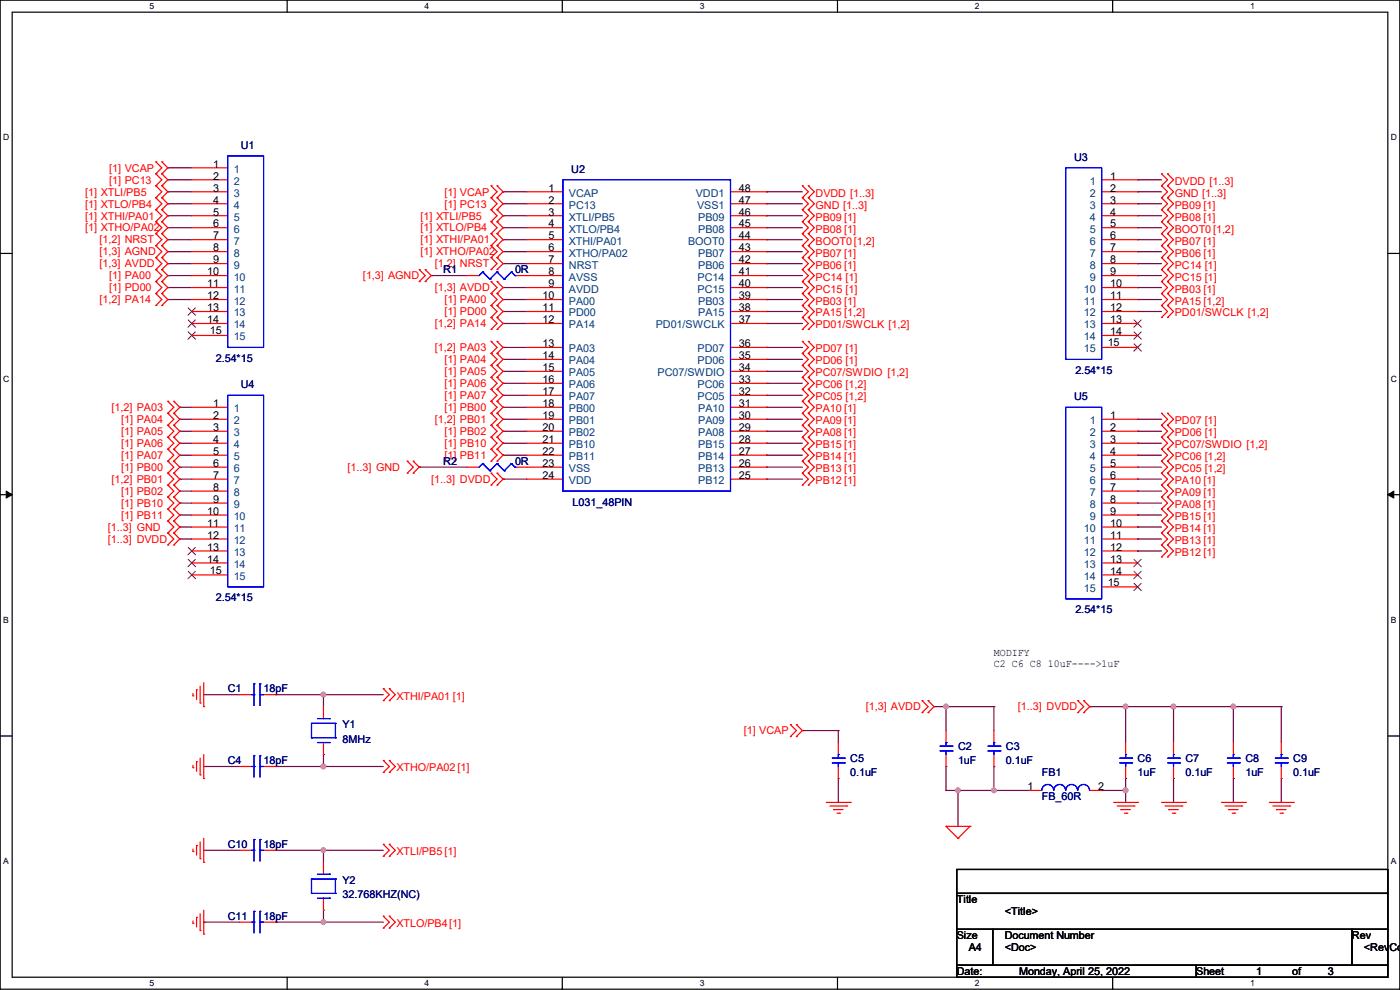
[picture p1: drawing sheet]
<svg xmlns="http://www.w3.org/2000/svg" width="297mm" height="210mm" viewBox="0 0 297 210" stroke-linecap="round" stroke-linejoin="round" font-family="sans-serif">
<path d="M0 0h297v209.8h-297zM2.6 2.6h291.8v204.7h-291.8z" fill="none" stroke="#000" stroke-width=".25"/>
<g fill="#fff">
<path d="M31.7 .3h1v2h-1z"/>
<path d="M31.7 207.6h1v1.9h-1z"/>
</g>
<path d="M60.9 0v2.6M60.9 207.3v2.5" fill="none" stroke="#000" stroke-width=".25"/>
<g fill="#fff">
<path d="M90.1 .3h1v2h-1z"/>
<path d="M90.1 207.6h1v1.9h-1z"/>
</g>
<path d="M119.3 0v2.6M119.3 207.3v2.5" fill="none" stroke="#000" stroke-width=".25"/>
<g fill="#fff">
<path d="M148.5 .3h.9v2h-.9z"/>
<path d="M148.5 207.6h.9v1.9h-.9z"/>
</g>
<path d="M177.7 0v2.6M177.7 207.3v2.5" fill="none" stroke="#000" stroke-width=".25"/>
<g fill="#fff">
<path d="M206.8 .3h1v2h-1z"/>
<path d="M206.8 207.6h1v1.9h-1z"/>
</g>
<path d="M236.1 0v2.6M236.1 207.3v2.5" fill="none" stroke="#000" stroke-width=".25"/>
<g fill="#fff">
<path d="M265.2 .3h1v2h-1z"/>
<path d="M265.2 207.6h1v1.9h-1z"/>
<path d="M.7 28.2h1.2v1.9h-1.2z"/>
<path d="M295.1 28.2h1.2v1.9h-1.2z"/>
<path d="M.7 79.3h1.2v2h-1.2z"/>
<path d="M295.1 79.3h1.2v2h-1.2z"/>
</g>
<path d="M0 53.8h2.6M294.4 53.8h2.6" fill="none" stroke="#000" stroke-width=".25"/>
<g fill="#fff">
<path d="M.7 130.5h1.2v2h-1.2z"/>
<path d="M295.1 130.5h1.1v2h-1.1z"/>
</g>
<path d="M0 104.9h2.6M294.4 104.9h2.6" fill="none" stroke="#000" stroke-width=".25"/>
<path d="M1.3 104.2l1.3 .7-1.3 .8zM294.4 104.9l1.3-.7v1.5z" fill="#000" stroke="#000" stroke-width=".21"/>
<g fill="#fff">
<path d="M.7 181.7h1.2v2h-1.2z"/>
<path d="M295.1 181.7h1.1v2h-1.1z"/>
</g>
<path d="M0 156.1h2.6M294.4 156.1h2.6M203 184.4h91.4v5.1h-91.4zM203 189.5h91.4v7.6h-91.4zM203 197.1h7.6v7.7h-7.6zM210.6 197.1h76.2v7.7h-76.2zM286.8 197.1h7.6v7.7h-7.6zM203 204.8h50.8v2.5h-50.8zM253.8 204.8h40.6v2.5h-40.6z" fill="none" stroke="#000" stroke-width=".25"/>
<g fill="none" stroke="#800040" stroke-width=".25">
<path d="M35.6 38.1h.1M35.6 35.6h.1M35.6 38.1h5.1M35.6 35.6h5.1M241.3 38.1h.1M241.3 38.1h5.1M35.6 40.7h.1M35.6 43.2h.1M35.6 45.8h.1M35.6 48.3h.1M35.6 50.8h.1M35.6 53.4h.1"/>
<path d="M35.6 55.9h.1M35.6 58.5h.1M35.6 40.7h5.1M35.6 43.2h5.1M35.6 45.8h5.1M35.6 48.3h5.1M35.6 50.8h5.1M35.6 53.4h5.1M35.6 55.9h5.1M35.6 58.5h5.1M91.5 58.5h.1M91.5 58.5h7.6"/>
<path d="M106.7 40.7h.1M106.7 43.2h.1M106.7 45.8h.1M106.7 48.3h.1M106.7 50.8h.1M106.7 53.4h.1M106.7 55.9h.1M106.7 40.7h5.1M106.7 43.2h5.1M106.7 45.8h5.1M106.7 48.3h5.1M106.7 50.8h5.1"/>
<path d="M106.7 53.4h5.1M106.7 55.9h5.1M162.6 40.7h.1M162.6 43.2h.1M162.6 45.8h.1M162.6 48.3h.1M162.6 50.8h.1M162.6 53.4h.1M162.6 55.9h.1M162.6 58.5h.1M162.6 40.7h7.6M162.6 43.2h7.6"/>
<path d="M162.6 45.8h7.6M162.6 48.3h7.6M162.6 50.8h7.6M162.6 53.4h7.6M162.6 55.9h7.6M162.6 58.5h7.6M241.3 40.7h.1M241.3 43.2h.1M241.3 45.8h.1M241.3 48.3h.1M241.3 50.8h.1M241.3 53.4h.1"/>
<path d="M241.3 55.9h.1M241.3 58.5h.1M241.3 40.7h5.1M241.3 43.2h5.1M241.3 45.8h5.1M241.3 48.3h5.1M241.3 50.8h5.1M241.3 53.4h5.1M241.3 55.9h5.1M241.3 58.5h5.1M35.6 61h.1M35.6 63.5h.1"/>
<path d="M35.6 61h5.1M35.6 63.5h5.1M106.7 61h.1M106.7 63.5h.1M106.7 66.1h.1M106.7 68.6h.1M106.7 73.7h.1M106.7 76.2h.1M106.7 78.8h.1M106.7 61h5.1M106.7 63.5h5.1M106.7 66.1h5.1"/>
<path d="M106.7 68.6h5.1M106.7 73.7h5.1M106.7 76.2h5.1M106.7 78.8h5.1M162.6 61h.1M162.6 63.5h.1M162.6 66.1h.1M162.6 68.6h.1M162.6 73.7h.1M162.6 76.2h.1M162.6 78.8h.1M162.6 61h7.6"/>
<path d="M162.6 63.5h7.6M162.6 66.1h7.6M162.6 68.6h7.6M162.6 73.7h7.6M162.6 76.2h7.6M162.6 78.8h7.6M241.3 61h.1M241.3 63.5h.1M241.3 66.1h.1M241.3 61h5.1M241.3 63.5h5.1M241.3 66.1h5.1"/>
<path d="M38.1 86.4h.1M38.1 88.9h.1M38.1 91.5h.1M38.1 94h.1M38.1 96.6h.1M38.1 99.1h.1M38.1 88.9h2.6M38.1 91.5h2.6M38.1 94h2.6M38.1 96.6h2.6M38.1 99.1h2.6M38.1 86.4h2.6"/>
<path d="M88.9 99.1h.1M88.9 99.1h10.2M106.7 81.3h.1M106.7 83.9h.1M106.7 86.4h.1M106.7 88.9h.1M106.7 91.5h.1M106.7 94h.1M106.7 96.6h.1M106.7 88.9h5.1M106.7 91.5h5.1M106.7 94h5.1"/>
<path d="M106.7 96.6h5.1M106.7 81.3h5.1M106.7 83.9h5.1M106.7 86.4h5.1M162.6 88.9h.1M162.6 91.5h.1M162.6 94h.1M162.6 96.6h.1M162.6 99.1h.1M162.6 81.3h.1M162.6 83.9h.1M162.6 86.4h.1"/>
<path d="M162.6 88.9h7.6M162.6 91.5h7.6M162.6 94h7.6M162.6 96.6h7.6M162.6 99.1h7.6M162.6 81.3h7.6M162.6 83.9h7.6M162.6 86.4h7.6M241.3 88.9h.1M241.3 91.5h.1M241.3 94h.1M241.3 96.6h.1"/>
<path d="M241.3 99.1h.1M241.3 88.9h5.1M241.3 91.5h5.1M241.3 94h5.1M241.3 96.6h5.1M241.3 99.1h5.1M38.1 101.6h.1M38.1 104.2h.1M38.1 106.7h.1M38.1 109.3h.1M38.1 111.8h.1M38.1 114.3h.1"/>
<path d="M38.1 101.6h2.6M38.1 104.2h2.6M38.1 106.7h2.6M38.1 109.3h2.6M38.1 111.8h2.6M38.1 114.3h2.6M106.7 101.6h.1M106.7 101.6h5.1M162.6 101.6h.1M162.6 101.6h7.6M241.3 101.6h.1M241.3 104.2h.1"/>
<path d="M241.3 106.7h.1M241.3 109.3h.1M241.3 111.8h.1M241.3 114.3h.1M241.3 116.9h.1M241.3 101.6h5.1M241.3 104.2h5.1M241.3 106.7h5.1M241.3 109.3h5.1M241.3 111.8h5.1M241.3 114.3h5.1M241.3 116.9h5.1"/>
<path d="M43.2 147.4h.1M43.2 147.4h7.6M58.5 147.4h.1M58.5 147.4h22.8M68.6 147.4h.1M68.6 147.4v2.5M170.2 155h.1M170.2 155h7.6M177.8 155h.1M177.8 155v2.5M198.2 149.9h.1M198.2 149.9h12.7"/>
<path d="M200.7 149.9h.1M200.7 149.9v5.1M210.9 149.9h.1M210.9 149.9v5.1M231.2 149.9h.1M231.2 149.9h40.6M238.8 149.9h.1M238.8 149.9v7.6M249 149.9h.1M249 149.9v7.6M261.7 149.9h.1M261.7 149.9v7.6"/>
<path d="M271.8 149.9h.1M271.8 149.9v7.6M43.2 162.6h.1M43.2 162.6h7.6M58.5 162.6h.1M58.5 162.6h22.8M68.6 160.1h.1M68.6 162.6h.1M68.6 160.1v2.5M177.8 165.1h.1M177.8 165.1v5.1M200.7 162.6h.1"/>
<path d="M200.7 167.7h.1M200.7 162.6v5.1M200.7 167.7h17.8M203.2 167.7h.1M203.2 167.7v7.6M210.9 162.6h.1M210.9 167.7h.1M210.9 162.6v5.1M233.7 167.7h.1M233.7 167.7h5.1M238.8 165.1h.1M238.8 167.7h.1"/>
<path d="M238.8 165.1v5.1M249 165.1h.1M249 165.1v5.1M261.7 165.1h.1M261.7 165.1v5.1M271.8 165.1h.1M271.8 165.1v5.1M43.2 180.4h.1M43.2 195.6h.1M43.2 180.4h7.6M43.2 195.6h7.6M58.5 180.4h.1"/>
<path d="M58.5 195.6h.1M58.5 180.4h22.8M58.5 195.6h22.8M68.6 180.4h.1M68.6 193.1h.1M68.6 195.6h.1M68.6 180.4v2.5M68.6 193.1v2.5"/>
</g>
<g fill="#f0f" stroke="#f0f" stroke-width=".25">
<circle cx="238.8" cy="149.9" r=".49"/>
<circle cx="261.6" cy="149.9" r=".49"/>
<circle cx="248.9" cy="149.9" r=".49"/>
<circle cx="200.7" cy="149.9" r=".49"/>
<circle cx="238.8" cy="167.7" r=".49"/>
<circle cx="203.2" cy="167.7" r=".49"/>
<circle cx="210.8" cy="167.7" r=".49"/>
<circle cx="68.6" cy="147.3" r=".49"/>
<circle cx="68.6" cy="162.6" r=".49"/>
<circle cx="68.6" cy="180.4" r=".49"/>
<circle cx="68.6" cy="195.6" r=".49"/>
</g>
<g fill="none" stroke="#f00" stroke-width=".25">
<path d="M33.1 36.9h.1M33.1 34.3h.1M33.1 39.4h.1M33.1 34.3l1.2 1.3-1.2 1.3M33.1 36.9l1.2 1.2-1.2 1.3M33.1 39.4l1.2 1.3-1.2 1.3M34.3 34.3h.1M34.3 36.9h.1M34.3 39.4h.1M34.3 34.3l1.3 1.3-1.3 1.3M34.3 36.9l1.3 1.2-1.3 1.3M34.3 39.4l1.3 1.3-1.3 1.3"/>
<path d="M40.7 35.6h7.6M40.7 38.1h7.6M104.2 39.4h.1M104.2 39.4l1.3 1.3-1.3 1.3M105.5 39.4h.1M105.5 39.4l1.2 1.3-1.2 1.3M170.2 39.4h.1M170.2 39.4l1.3 1.3-1.3 1.3M171.5 39.4h.1M171.5 39.4l1.3 1.3-1.3 1.3M233.7 38.1h7.6M246.4 36.9h.1"/>
<path d="M246.4 39.4h.1M246.4 36.9l1.3 1.2-1.3 1.3M246.4 39.4l1.3 1.3-1.3 1.3M247.7 36.9h.1M247.7 39.4h.1M247.7 36.9l1.3 1.2-1.3 1.3M247.7 39.4l1.3 1.3-1.3 1.3M33.1 42h.1M33.1 44.5h.1M33.1 47h.1M33.1 49.6h.1M33.1 52.1h.1"/>
<path d="M33.1 54.7h.1M33.1 57.2h.1M33.1 59.7h.1M33.1 42l1.2 1.2-1.2 1.3M33.1 44.5l1.2 1.3-1.2 1.2M33.1 47l1.2 1.3-1.2 1.3M33.1 49.6l1.2 1.2-1.2 1.3M33.1 52.1l1.2 1.3-1.2 1.3M33.1 54.7l1.2 1.2-1.2 1.3M33.1 57.2l1.2 1.3-1.2 1.2M33.1 59.7l1.2 1.3-1.2 1.3M34.3 42h.1"/>
<path d="M34.3 44.5h.1M34.3 47h.1M34.3 49.6h.1M34.3 52.1h.1M34.3 54.7h.1M34.3 57.2h.1M34.3 59.7h.1M34.3 42l1.3 1.2-1.3 1.3M34.3 44.5l1.3 1.3-1.3 1.2M34.3 47l1.3 1.3-1.3 1.3M34.3 49.6l1.3 1.2-1.3 1.3M34.3 52.1l1.3 1.3-1.3 1.3"/>
<path d="M34.3 54.7l1.3 1.2-1.3 1.3M34.3 57.2l1.3 1.3-1.3 1.2M34.3 59.7l1.3 1.3-1.3 1.3M40.7 40.7h7.6M40.7 43.2h7.6M40.7 45.8h7.6M40.7 48.3h7.6M40.7 50.8h7.6M40.7 53.4h7.6M40.7 55.9h7.6M40.7 58.5h7.6M88.9 59.7h.1"/>
<path d="M88.9 57.2h.1M88.9 57.2l1.3 1.3-1.3 1.2M90.2 57.2h.1M90.2 59.7h.1M90.2 57.2l1.3 1.3-1.3 1.2M99.1 58.5h2.5M104.2 42h.1M104.2 44.5h.1M104.2 47h.1M104.2 49.6h.1M104.2 52.1h.1M104.2 54.7h.1"/>
<path d="M104.2 57.2h.1M104.2 59.7h.1M104.2 42l1.3 1.2-1.3 1.3M104.2 44.5l1.3 1.3-1.3 1.2M104.2 47l1.3 1.3-1.3 1.3M104.2 49.6l1.3 1.2-1.3 1.3M104.2 52.1l1.3 1.3-1.3 1.3M104.2 54.7l1.3 1.2-1.3 1.3M104.2 59.7l1.3 1.3-1.3 1.3M105.5 42h.1M105.5 44.5h.1M105.5 47h.1"/>
<path d="M105.5 49.6h.1M105.5 52.1h.1M105.5 54.7h.1M105.5 57.2h.1M105.5 59.7h.1M105.5 42l1.2 1.2-1.2 1.3M105.5 44.5l1.2 1.3-1.2 1.2M105.5 47l1.2 1.3-1.2 1.3M105.5 49.6l1.2 1.2-1.2 1.3M105.5 52.1l1.2 1.3-1.2 1.3M105.5 54.7l1.2 1.2-1.2 1.3M105.5 59.7l1.2 1.3-1.2 1.3"/>
<path d="M109.3 58.5h10.1M111.8 40.7h7.6M111.8 43.2h7.6M111.8 45.8h7.6M111.8 48.3h7.6M111.8 50.8h7.6M111.8 53.4h7.6M111.8 55.9h7.6M155 40.7h7.6M155 43.2h7.6M155 45.8h7.6M155 48.3h7.6"/>
<path d="M155 50.8h7.6M155 53.4h7.6M155 55.9h7.6M155 58.5h7.6M170.2 42h.1M170.2 44.5h.1M170.2 47h.1M170.2 49.6h.1M170.2 52.1h.1M170.2 54.7h.1M170.2 57.2h.1M170.2 59.7h.1"/>
<path d="M170.2 42l1.3 1.2-1.3 1.3M170.2 44.5l1.3 1.3-1.3 1.2M170.2 47l1.3 1.3-1.3 1.3M170.2 49.6l1.3 1.2-1.3 1.3M170.2 52.1l1.3 1.3-1.3 1.3M170.2 54.7l1.3 1.2-1.3 1.3M170.2 57.2l1.3 1.3-1.3 1.2M170.2 59.7l1.3 1.3-1.3 1.3M171.5 42h.1M171.5 44.5h.1M171.5 47h.1M171.5 49.6h.1"/>
<path d="M171.5 52.1h.1M171.5 54.7h.1M171.5 57.2h.1M171.5 59.7h.1M171.5 42l1.3 1.2-1.3 1.3M171.5 44.5l1.3 1.3-1.3 1.2M171.5 47l1.3 1.3-1.3 1.3M171.5 49.6l1.3 1.2-1.3 1.3M171.5 52.1l1.3 1.3-1.3 1.3M171.5 54.7l1.3 1.2-1.3 1.3M171.5 57.2l1.3 1.3-1.3 1.2M171.5 59.7l1.3 1.3-1.3 1.3"/>
<path d="M233.7 40.7h7.6M233.7 43.2h7.6M233.7 45.8h7.6M233.7 48.3h7.6M233.7 50.8h7.6M233.7 53.4h7.6M233.7 55.9h7.6M233.7 58.5h7.6M246.4 42h.1M246.4 44.5h.1M246.4 47h.1M246.4 49.6h.1"/>
<path d="M246.4 52.1h.1M246.4 54.7h.1M246.4 57.2h.1M246.4 59.7h.1M246.4 42l1.3 1.2-1.3 1.3M246.4 44.5l1.3 1.3-1.3 1.2M246.4 47l1.3 1.3-1.3 1.3M246.4 49.6l1.3 1.2-1.3 1.3M246.4 52.1l1.3 1.3-1.3 1.3M246.4 54.7l1.3 1.2-1.3 1.3M246.4 57.2l1.3 1.3-1.3 1.2M246.4 59.7l1.3 1.3-1.3 1.3"/>
<path d="M247.7 42h.1M247.7 44.5h.1M247.7 47h.1M247.7 49.6h.1M247.7 52.1h.1M247.7 54.7h.1M247.7 57.2h.1M247.7 59.7h.1M247.7 42l1.3 1.2-1.3 1.3M247.7 44.5l1.3 1.3-1.3 1.2M247.7 47l1.3 1.3-1.3 1.3M247.7 49.6l1.3 1.2-1.3 1.3"/>
<path d="M247.7 52.1l1.3 1.3-1.3 1.3M247.7 54.7l1.3 1.2-1.3 1.3M247.7 57.2l1.3 1.3-1.3 1.2M247.7 59.7l1.3 1.3-1.3 1.3M33.1 62.3h.1M33.1 64.8h.1M33.1 62.3l1.2 1.2-1.2 1.3M34.3 62.3h.1M34.3 64.8h.1M34.3 62.3l1.3 1.2-1.3 1.3M40.7 61h7.6M40.7 63.5h7.6"/>
<path d="M40.7 66.1h7.6M40.7 68.6h7.6M40.7 71.2h7.6M104.2 62.3h.1M104.2 64.8h.1M104.2 67.4h.1M104.2 69.9h.1M104.2 75h.1M104.2 72.4h.1M104.2 77.5h.1M104.2 62.3l1.3 1.2-1.3 1.3M104.2 64.8l1.3 1.3-1.3 1.3"/>
<path d="M104.2 67.4l1.3 1.2-1.3 1.3M104.2 72.4l1.3 1.3-1.3 1.3M104.2 75l1.3 1.2-1.3 1.3M104.2 77.5l1.3 1.3-1.3 1.3M105.5 62.3h.1M105.5 64.8h.1M105.5 67.4h.1M105.5 69.9h.1M105.5 72.4h.1M105.5 75h.1M105.5 77.5h.1M105.5 72.4l1.2 1.3-1.2 1.3"/>
<path d="M105.5 62.3l1.2 1.2-1.2 1.3M105.5 64.8l1.2 1.3-1.2 1.3M105.5 67.4l1.2 1.2-1.2 1.3M105.5 75l1.2 1.2-1.2 1.3M105.5 77.5l1.2 1.3-1.2 1.3M111.8 61h7.6M111.8 63.5h7.6M111.8 66.1h7.6M111.8 68.6h7.6M111.8 73.7h7.6M111.8 76.2h7.6M111.8 78.8h7.6"/>
<path d="M155 61h7.6M155 63.5h7.6M155 66.1h7.6M155 68.6h7.6M155 73.7h7.6M155 76.2h7.6M155 78.8h7.6M170.2 62.3h.1M170.2 64.8h.1M170.2 67.4h.1M170.2 69.9h.1M170.2 72.4h.1"/>
<path d="M170.2 75h.1M170.2 77.5h.1M170.2 62.3l1.3 1.2-1.3 1.3M170.2 64.8l1.3 1.3-1.3 1.3M170.2 67.4l1.3 1.2-1.3 1.3M170.2 72.4l1.3 1.3-1.3 1.3M170.2 75l1.3 1.2-1.3 1.3M170.2 77.5l1.3 1.3-1.3 1.3M171.5 62.3h.1M171.5 64.8h.1M171.5 67.4h.1M171.5 69.9h.1"/>
<path d="M171.5 72.4h.1M171.5 75h.1M171.5 77.5h.1M171.5 62.3l1.3 1.2-1.3 1.3M171.5 64.8l1.3 1.3-1.3 1.3M171.5 67.4l1.3 1.2-1.3 1.3M171.5 72.4l1.3 1.3-1.3 1.3M171.5 75l1.3 1.2-1.3 1.3M171.5 77.5l1.3 1.3-1.3 1.3M233.7 61h7.6M233.7 63.5h7.6M233.7 66.1h7.6"/>
<path d="M233.7 68.6h7.6M233.7 73.7h7.6M233.7 71.2h7.6M246.4 62.3h.1M246.4 64.8h.1M246.4 67.4h.1M246.4 62.3l1.3 1.2-1.3 1.3M246.4 64.8l1.3 1.3-1.3 1.3M247.7 62.3h.1M247.7 64.8h.1M247.7 67.4h.1M247.7 62.3l1.3 1.2-1.3 1.3"/>
<path d="M247.7 64.8l1.3 1.3-1.3 1.3M35.6 87.7h.1M35.6 85.1h.1M35.6 90.2h.1M35.6 92.8h.1M35.6 95.3h.1M35.6 97.8h.1M35.6 85.1l1.3 1.3-1.3 1.3M35.6 87.7l1.3 1.2-1.3 1.3M35.6 90.2l1.3 1.3-1.3 1.3M35.6 92.8l1.3 1.2-1.3 1.3M35.6 95.3l1.3 1.3-1.3 1.2"/>
<path d="M35.6 97.8l1.3 1.3-1.3 1.3M36.9 85.1h.1M36.9 87.7h.1M36.9 90.2h.1M36.9 92.8h.1M36.9 95.3h.1M36.9 97.8h.1M36.9 85.1l1.2 1.3-1.2 1.3M36.9 87.7l1.2 1.2-1.2 1.3M36.9 90.2l1.2 1.3-1.2 1.3M36.9 92.8l1.2 1.2-1.2 1.3M36.9 95.3l1.2 1.3-1.2 1.2"/>
<path d="M36.9 97.8l1.2 1.3-1.2 1.3M40.7 88.9h7.6M40.7 91.5h7.6M40.7 94h7.6M40.7 96.6h7.6M40.7 99.1h7.6M40.7 86.4h7.6M86.4 97.8h.1M86.4 97.8l1.3 1.3-1.3 1.3M87.7 97.8h.1M87.7 97.8l1.2 1.3-1.2 1.3M99.1 99.1h2.5"/>
<path d="M104.2 80.1h.1M104.2 82.6h.1M104.2 85.1h.1M104.2 87.7h.1M104.2 90.2h.1M104.2 92.8h.1M104.2 95.3h.1M104.2 97.8h.1M104.2 80.1l1.3 1.2-1.3 1.3M104.2 82.6l1.3 1.3-1.3 1.2M104.2 85.1l1.3 1.3-1.3 1.3M104.2 87.7l1.3 1.2-1.3 1.3"/>
<path d="M104.2 90.2l1.3 1.3-1.3 1.3M104.2 92.8l1.3 1.2-1.3 1.3M104.2 95.3l1.3 1.3-1.3 1.2M105.5 80.1h.1M105.5 82.6h.1M105.5 85.1h.1M105.5 87.7h.1M105.5 90.2h.1M105.5 92.8h.1M105.5 95.3h.1M105.5 97.8h.1M105.5 80.1l1.2 1.2-1.2 1.3"/>
<path d="M105.5 82.6l1.2 1.3-1.2 1.2M105.5 85.1l1.2 1.3-1.2 1.3M105.5 87.7l1.2 1.2-1.2 1.3M105.5 90.2l1.2 1.3-1.2 1.3M105.5 92.8l1.2 1.2-1.2 1.3M105.5 95.3l1.2 1.3-1.2 1.2M109.3 99.1h10.1M111.8 88.9h7.6M111.8 91.5h7.6M111.8 94h7.6M111.8 96.6h7.6M111.8 81.3h7.6"/>
<path d="M111.8 83.9h7.6M111.8 86.4h7.6M155 88.9h7.6M155 91.5h7.6M155 94h7.6M155 96.6h7.6M155 99.1h7.6M155 81.3h7.6M155 83.9h7.6M155 86.4h7.6M170.2 87.7h.1M170.2 90.2h.1"/>
<path d="M170.2 92.8h.1M170.2 95.3h.1M170.2 97.8h.1M170.2 80.1h.1M170.2 82.6h.1M170.2 85.1h.1M170.2 87.7l1.3 1.2-1.3 1.3M170.2 90.2l1.3 1.3-1.3 1.3M170.2 92.8l1.3 1.2-1.3 1.3M170.2 97.8l1.3 1.3-1.3 1.3M170.2 80.1l1.3 1.2-1.3 1.3M170.2 82.6l1.3 1.3-1.3 1.2"/>
<path d="M170.2 85.1l1.3 1.3-1.3 1.3M170.2 95.3l1.3 1.3-1.3 1.2M171.5 87.7h.1M171.5 90.2h.1M171.5 92.8h.1M171.5 95.3h.1M171.5 97.8h.1M171.5 80.1h.1M171.5 82.6h.1M171.5 85.1h.1M171.5 87.7l1.3 1.2-1.3 1.3M171.5 90.2l1.3 1.3-1.3 1.3"/>
<path d="M171.5 92.8l1.3 1.2-1.3 1.3M171.5 97.8l1.3 1.3-1.3 1.3M171.5 80.1l1.3 1.2-1.3 1.3M171.5 82.6l1.3 1.3-1.3 1.2M171.5 85.1l1.3 1.3-1.3 1.3M171.5 95.3l1.3 1.3-1.3 1.2M233.7 88.9h7.6M233.7 91.5h7.6M233.7 94h7.6M233.7 96.6h7.6M233.7 99.1h7.6M246.4 87.7h.1"/>
<path d="M246.4 90.2h.1M246.4 92.8h.1M246.4 95.3h.1M246.4 97.8h.1M246.4 87.7l1.3 1.2-1.3 1.3M246.4 90.2l1.3 1.3-1.3 1.3M246.4 92.8l1.3 1.2-1.3 1.3M246.4 95.3l1.3 1.3-1.3 1.2M246.4 97.8l1.3 1.3-1.3 1.3M247.7 87.7h.1M247.7 90.2h.1M247.7 92.8h.1"/>
<path d="M247.7 95.3h.1M247.7 97.8h.1M247.7 87.7l1.3 1.2-1.3 1.3M247.7 90.2l1.3 1.3-1.3 1.3M247.7 92.8l1.3 1.2-1.3 1.3M247.7 95.3l1.3 1.3-1.3 1.2M247.7 97.8l1.3 1.3-1.3 1.3M35.6 100.4h.1M35.6 102.9h.1M35.6 105.5h.1M35.6 108h.1M35.6 110.5h.1"/>
<path d="M35.6 115.6h.1M35.6 113.1h.1M35.6 108l1.3 1.3-1.3 1.2M35.6 110.5l1.3 1.3-1.3 1.3M35.6 113.1l1.3 1.2-1.3 1.3M35.6 100.4l1.3 1.2-1.3 1.3M35.6 102.9l1.3 1.3-1.3 1.3M35.6 105.5l1.3 1.2-1.3 1.3M36.9 100.4h.1M36.9 102.9h.1M36.9 105.5h.1M36.9 108h.1"/>
<path d="M36.9 110.5h.1M36.9 113.1h.1M36.9 115.6h.1M36.9 108l1.2 1.3-1.2 1.2M36.9 110.5l1.2 1.3-1.2 1.3M36.9 113.1l1.2 1.2-1.2 1.3M36.9 100.4l1.2 1.2-1.2 1.3M36.9 102.9l1.2 1.3-1.2 1.3M36.9 105.5l1.2 1.2-1.2 1.3M40.7 101.6h7.6M40.7 104.2h7.6M40.7 106.7h7.6"/>
<path d="M40.7 109.3h7.6M40.7 111.8h7.6M40.7 114.3h7.6M40.7 116.9h7.6M40.7 119.4h7.6M86.4 100.4h.1M87.7 100.4h.1M104.2 102.9h.1M104.2 100.4h.1M104.2 100.4l1.3 1.2-1.3 1.3M105.5 100.4h.1M105.5 102.9h.1"/>
<path d="M105.5 100.4l1.2 1.2-1.2 1.3M111.8 101.6h7.6M155 101.6h7.6M170.2 100.4h.1M170.2 102.9h.1M170.2 100.4l1.3 1.2-1.3 1.3M171.5 100.4h.1M171.5 102.9h.1M171.5 100.4l1.3 1.2-1.3 1.3M233.7 101.6h7.6M233.7 104.2h7.6M233.7 106.7h7.6"/>
<path d="M233.7 109.3h7.6M233.7 111.8h7.6M233.7 114.3h7.6M233.7 116.9h7.6M233.7 119.4h7.6M246.4 100.4h.1M246.4 102.9h.1M246.4 105.5h.1M246.4 108h.1M246.4 110.5h.1M246.4 113.1h.1M246.4 115.6h.1"/>
<path d="M246.4 118.2h.1M246.4 100.4l1.3 1.2-1.3 1.3M246.4 102.9l1.3 1.3-1.3 1.3M246.4 105.5l1.3 1.2-1.3 1.3M246.4 108l1.3 1.3-1.3 1.2M246.4 110.5l1.3 1.3-1.3 1.3M246.4 113.1l1.3 1.2-1.3 1.3M246.4 115.6l1.3 1.3-1.3 1.3M247.7 100.4h.1M247.7 102.9h.1M247.7 105.5h.1M247.7 108h.1"/>
<path d="M247.7 110.5h.1M247.7 113.1h.1M247.7 115.6h.1M247.7 118.2h.1M247.7 100.4l1.3 1.2-1.3 1.3M247.7 102.9l1.3 1.3-1.3 1.3M247.7 105.5l1.3 1.2-1.3 1.3M247.7 108l1.3 1.3-1.3 1.2M247.7 110.5l1.3 1.3-1.3 1.3M247.7 113.1l1.3 1.2-1.3 1.3M247.7 115.6l1.3 1.3-1.3 1.3M40.7 122h7.6"/>
<path d="M233.7 122h7.6M233.7 124.5h7.6M40.9 147.6h.1M40.9 147.1v.5M41.7 146.3h.1M41.7 146.3v2.1M42.5 149.1h.1M42.5 145.6v3.5M43.2 149.9h.1M43.2 144.8v5.1M50.8 147.4h2.6M55.9 147.4h2.6"/>
<path d="M68.6 149.9v2.5M68.6 157.5v2.6M81.3 146.1h.1M81.3 148.6h.1M81.3 146.1l1.3 1.3-1.3 1.2M82.6 146.1h.1M82.6 148.6h.1M82.6 146.1l1.3 1.3-1.3 1.2M167.7 156.3h.1M167.7 153.7h.1M167.7 153.7l1.3 1.3-1.3 1.3M169 153.7h.1"/>
<path d="M169 156.3h.1M169 153.7l1.2 1.3-1.2 1.3M177.8 157.5v2.6M195.6 151.2h.1M195.6 148.6h.1M195.6 148.6l1.3 1.3-1.3 1.3M196.9 148.6h.1M196.9 151.2h.1M196.9 148.6l1.3 1.3-1.3 1.3M200.7 155v2.5M210.9 155v2.5M228.6 151.2h.1"/>
<path d="M228.6 148.6h.1M228.6 148.6l1.3 1.3-1.3 1.3M229.9 148.6h.1M229.9 151.2h.1M229.9 148.6l1.3 1.3-1.3 1.3M238.8 157.5v2.6M249 157.5v2.6M261.7 157.5v2.6M271.8 157.5v2.6M40.9 162.9h.1M40.9 162.3v.6M41.7 161.6h.1"/>
<path d="M41.7 179.4h.1M41.7 161.6v2M41.7 179.4v2M42.5 164.4h.1M42.5 160.8v3.6M42.5 178.6v3.6M43.2 165.1h.1M43.2 160.1v5M43.2 177.8v5.1M50.8 162.6h2.6M55.9 162.6h2.6M81.3 161.3h.1"/>
<path d="M81.3 163.9h.1M81.3 179.1h.1M81.3 161.3l1.3 1.3-1.3 1.3M81.3 179.1l1.3 1.3-1.3 1.3M82.6 161.3h.1M82.6 163.9h.1M82.6 179.1h.1M82.6 161.3l1.3 1.3-1.3 1.3M82.6 179.1l1.3 1.3-1.3 1.3M175.3 170.2h5.1M176.1 171h3.5M176.8 171.7h.1"/>
<path d="M176.8 171.7h2.1M177.6 172.5h.5M177.8 162.6v2.5M178.1 172.5h.1M179.6 171h.1M180.4 170.2h.1M200.7 175.3h.1M200.7 175.3h5.1M200.7 175.3l2.5 2.5M200.7 160.1v2.5M203.2 177.8h.1M205.8 175.3h.1"/>
<path d="M205.8 175.3l-2.6 2.5M210.9 160.1v2.5M218.5 167.7h2.5M231.2 167.7h2.5M236.3 170.2h5M237 171h3.6M237.8 171.7h.1M237.8 171.7h2M238.5 172.5h.6M238.8 162.6v2.5M239.1 172.5h.1M240.6 171h.1"/>
<path d="M241.3 170.2h.1M246.4 170.2h5.1M247.2 171h3.5M247.9 171.7h.1M247.9 171.7h2.1M248.7 172.5h.5M249 162.6v2.5M249.2 172.5h.1M250.7 171h.1M251.5 170.2h.1M259.1 170.2h5.1M259.9 171h3.5"/>
<path d="M260.6 171.7h.1M260.6 171.7h2.1M261.4 172.5h.5M261.7 162.6v2.5M261.9 172.5h.1M263.4 171h.1M264.2 170.2h.1M269.3 170.2h5.1M270 171h3.6M270.8 171.7h.1M270.8 171.7h2M271.6 172.5h.5"/>
<path d="M271.8 162.6v2.5M272.1 172.5h.1M273.6 171h.1M274.4 170.2h.1M40.9 180.6h.1M40.9 195.9h.1M40.9 180.1v.5M40.9 195.4v.5M41.7 194.6h.1M41.7 194.6v2M42.5 182.2h.1M42.5 197.4h.1"/>
<path d="M42.5 193.8v3.6M43.2 182.9h.1M43.2 198.2h.1M43.2 193.1v5.1M50.8 180.4h2.6M50.8 195.6h2.6M55.9 180.4h2.6M55.9 195.6h2.6M68.6 182.9v2.6M68.6 190.5v2.6M81.3 181.7h.1M81.3 194.4h.1"/>
<path d="M81.3 196.9h.1M81.3 194.4l1.3 1.2-1.3 1.3M82.6 181.7h.1M82.6 194.4h.1M82.6 196.9h.1M82.6 194.4l1.3 1.2-1.3 1.3"/>
</g>
<g fill="none" stroke="#00f" stroke-width=".25">
<path d="M48.3 33.1h7.6v40.6h-7.6zM119.4 38.1h35.6v66.1h-35.6zM226.1 35.6h7.6v40.6h-7.6zM102.4 57.7h.1M102.4 57.7l-.8 .8M102.4 57.7l1.5 1.5M103.9 59.2h.1M105.5 57.7h.1M105.5 57.7l-1.6 1.5M105.5 57.7l1.5 1.5M107 59.2h.1M108.5 57.7h.1"/>
<path d="M108.5 57.7l-1.5 1.5M108.5 57.7l.8 .8M109.3 58.5h.1M48.3 83.9h7.6v40.6h-7.6zM102.4 98.3h.1M102.4 98.3l-.8 .8M102.4 98.3l1.5 1.6M103.9 99.9h.1M105.5 98.3h.1M105.5 98.3l-1.6 1.6M105.5 98.3l1.5 1.6M107 99.9h.1"/>
<path d="M108.5 98.3h.1M108.5 98.3l-1.5 1.6M108.5 98.3l.8 .8M109.3 99.1h.1M226.1 86.4h7.6v40.6h-7.6zM53.4 147.4h.5M53.9 147.4h.1M53.9 145.1h.1M53.9 145.1v4.5M55.2 145.1h.1M55.2 147.4h.1M55.2 145.1v4.5"/>
<path d="M55.2 147.4h.7M66.1 153.5h.1M66.1 156.5h.1M66.1 153.5v3M66.1 156.5h5.1M66.1 153.5h5.1M67.4 157.5h2.5M67.4 152.4h2.5M69.9 157.5h.1M69.9 152.4h.1M71.2 156.5h.1M71.2 153.5h.1"/>
<path d="M71.2 153.5v3M199.4 159.3h2.6M199.4 158.3h2.6M200.7 157.5h.1M200.7 159.3h.1M200.7 157.5v.8M200.7 159.3v.8M202 159.3h.1M202 158.3h.1M209.6 159.3h2.5M209.6 158.3h2.5M210.9 157.5h.1"/>
<path d="M210.9 159.3h.1M210.9 157.5v.8M210.9 159.3v.8M212.1 159.3h.1M212.1 158.3h.1M53.4 162.6h.5M53.9 178.1h.1M53.9 162.6h.1M53.9 160.3h.1M53.9 160.3v4.6M53.9 178.1v4.6M55.2 178.1h.1"/>
<path d="M55.2 160.3h.1M55.2 162.6h.1M55.2 160.3v4.6M55.2 178.1v4.6M55.2 162.6h.7M176.6 161.8h2.5M176.6 160.8h2.5M177.8 160.1h.1M177.8 161.8h.1M177.8 160.1v.7M177.8 161.8v.8M179.1 161.8h.1"/>
<path d="M179.1 160.8h.1M221 167.7a1.25 1.25 0 0 1 1.3-1.3 1.25 1.25 0 0 1 1.2 1.3M223.6 167.7a1.25 1.25 0 0 1 1.2-1.3 1.25 1.25 0 0 1 1.3 1.3M226.1 167.7a1.25 1.25 0 0 1 1.3-1.3 1.25 1.25 0 0 1 1.2 1.3M228.6 167.7a1.25 1.25 0 0 1 1.3-1.3 1.25 1.25 0 0 1 1.2 1.3M237.5 161.8h2.6M237.5 160.8h2.6M238.8 160.1h.1M238.8 161.8h.1M238.8 160.1v.7M238.8 161.8v.8M240.1 161.8h.1"/>
<path d="M240.1 160.8h.1M247.7 161.8h2.5M247.7 160.8h2.5M249 160.1h.1M249 161.8h.1M249 160.1v.7M249 161.8v.8M250.2 161.8h.1M250.2 160.8h.1M260.4 161.8h2.5M260.4 160.8h2.5M261.7 160.1h.1"/>
<path d="M261.7 161.8h.1M261.7 160.1v.7M261.7 161.8v.8M262.9 161.8h.1M262.9 160.8h.1M270.6 161.8h2.5M270.6 160.8h2.5M271.8 160.1h.1M271.8 161.8h.1M271.8 160.1v.7M271.8 161.8v.8M273.1 161.8h.1"/>
<path d="M273.1 160.8h.1M53.4 180.4h.5M53.4 195.6h.5M53.9 180.4h.1M53.9 195.6h.1M53.9 193.3h.1M53.9 193.3v4.6M55.2 180.4h.1M55.2 193.3h.1M55.2 195.6h.1M55.2 180.4h.7M55.2 193.3v4.6"/>
<path d="M55.2 195.6h.7M66.1 186.5h.1M66.1 189.5h.1M66.1 189.5h5.1M66.1 186.5h5.1M66.1 186.5v3M67.4 190.5h2.5M67.4 185.5h2.5M69.9 190.5h.1M69.9 185.5h.1M71.2 189.5h.1M71.2 186.5h.1"/>
<path d="M71.2 186.5v3"/>
</g>
<g fill="none" stroke="#804000" stroke-width=".21">
<path d="M39.9 65.3l1.6 1.6M39.9 67.9l1.6 1.5M39.9 70.4l1.6 1.6M41.4 65.3l-1.5 1.6M41.4 67.9l-1.5 1.5M41.4 70.4l-1.5 1.6M240.6 67.9l1.5 1.5M240.6 70.4l1.5 1.6M240.6 72.9l1.5 1.6M242.1 67.9l-1.6 1.5M242.1 70.4l-1.6 1.6M242.1 72.9l-1.6 1.6"/>
<path d="M39.9 116.1l1.6 1.6M39.9 118.7l1.6 1.5M41.4 116.1l-1.5 1.6M41.4 118.7l-1.5 1.5M240.6 118.7l1.5 1.5M242.1 118.7l-1.6 1.5M39.9 121.2l1.6 1.6M41.4 121.2l-1.5 1.6M240.6 121.2l1.5 1.6M240.6 123.7l1.5 1.6M242.1 121.2l-1.6 1.6M242.1 123.7l-1.6 1.6"/>
</g>
<g font-size="2.3">
<text x="45.3" y="35.6">1</text>
<text x="45.3" y="38.1">2</text>
<text x="45.3" y="40.6">3</text>
<text x="116.4" y="40.6">1</text>
<text x="156.8" y="40.6">48</text>
<text x="235.5" y="38.1">1</text>
<text x="235.5" y="40.6">2</text>
<text x="45.3" y="43.2">4</text>
<text x="45.3" y="45.7">5</text>
<text x="116.4" y="43.2">2</text>
<text x="116.4" y="45.7">3</text>
<text x="156.8" y="45.7">46</text>
<text x="156.8" y="43.2">47</text>
<text x="235.5" y="43.2">3</text>
<text x="235.5" y="45.7">4</text>
<text x="45.3" y="48.3">6</text>
<text x="45.3" y="50.8">7</text>
<text x="45.3" y="53.3">8</text>
<text x="116.4" y="48.3">4</text>
<text x="116.4" y="50.8">5</text>
<text x="116.4" y="53.3">6</text>
<text x="156.8" y="53.3">43</text>
<text x="156.8" y="50.8">44</text>
<text x="156.8" y="48.3">45</text>
<text x="235.5" y="48.3">5</text>
<text x="235.5" y="50.8">6</text>
<text x="235.5" y="53.3">7</text>
<text x="44" y="58.4">10</text>
<text x="45.3" y="55.9">9</text>
<text x="116.4" y="55.9">7</text>
<text x="116.4" y="58.4">8</text>
<text x="156.8" y="58.4">41</text>
<text x="156.8" y="55.9">42</text>
<text x="235.5" y="55.9">8</text>
<text x="235.5" y="58.4">9</text>
<text x="44" y="61">11</text>
<text x="44" y="63.5">12</text>
<text x="115.1" y="63.5">10</text>
<text x="116.4" y="61">9</text>
<text x="156.8" y="63.5">39</text>
<text x="156.8" y="61">40</text>
<text x="235.5" y="61">10</text>
<text x="235.5" y="63.5">11</text>
<text x="44" y="66">13</text>
<text x="44" y="68.6">14</text>
<text x="44.5" y="71">15</text>
<text x="115.1" y="66">11</text>
<text x="115.1" y="68.6">12</text>
<text x="156.8" y="68.6">37</text>
<text x="156.8" y="66">38</text>
<text x="235.5" y="66">12</text>
<text x="235.5" y="68.6">13</text>
<text x="235.5" y="71.1">14</text>
<text x="115.1" y="73.7">13</text>
<text x="115.1" y="76.2">14</text>
<text x="156.8" y="76.2">35</text>
<text x="156.8" y="73.7">36</text>
<text x="235" y="73.5">15</text>
<text x="115.1" y="78.7">15</text>
<text x="115.1" y="81.3">16</text>
<text x="115.1" y="83.8">17</text>
<text x="156.8" y="83.8">32</text>
<text x="156.8" y="81.3">33</text>
<text x="156.8" y="78.7">34</text>
<text x="45.3" y="86.4">1</text>
<text x="45.3" y="88.9">2</text>
<text x="115.1" y="86.4">18</text>
<text x="115.1" y="88.9">19</text>
<text x="156.8" y="88.9">30</text>
<text x="156.8" y="86.4">31</text>
<text x="235.5" y="88.9">1</text>
<text x="45.3" y="91.4">3</text>
<text x="45.3" y="94">4</text>
<text x="115.1" y="91.4">20</text>
<text x="115.1" y="94">21</text>
<text x="156.8" y="94">28</text>
<text x="156.8" y="91.4">29</text>
<text x="235.5" y="91.4">2</text>
<text x="235.5" y="94">3</text>
<text x="45.3" y="96.5">5</text>
<text x="45.3" y="99.1">6</text>
<text x="45.3" y="101.6">7</text>
<text x="115.1" y="96.5">22</text>
<text x="115.1" y="99.1">23</text>
<text x="115.1" y="101.6">24</text>
<text x="156.8" y="101.6">25</text>
<text x="156.8" y="99.1">26</text>
<text x="156.8" y="96.5">27</text>
<text x="235.5" y="96.5">4</text>
<text x="235.5" y="99.1">5</text>
<text x="235.5" y="101.6">6</text>
<text x="45.3" y="104.1">8</text>
<text x="45.3" y="106.7">9</text>
<text x="235.5" y="104.1">7</text>
<text x="235.5" y="106.7">8</text>
<text x="44" y="109.2">10</text>
<text x="44" y="111.8">11</text>
<text x="235.5" y="109.2">9</text>
<text x="235.5" y="111.8">10</text>
<text x="44" y="114.3">12</text>
<text x="44" y="116.8">13</text>
<text x="44" y="119.4">14</text>
<text x="235.5" y="114.3">11</text>
<text x="235.5" y="116.8">12</text>
<text x="235.5" y="119.4">13</text>
<text x="44.5" y="121.7">15</text>
<text x="235" y="124.3">15</text>
<text x="235.5" y="121.9">14</text>
<text x="210.9" y="139.1">MODIFY</text>
<text x="210.9" y="141.6">C2 C6 C8 10uF----&gt;1uF</text>
<text x="218" y="167.6">1</text>
<text x="233" y="167.6">2</text>
<text x="203" y="191.6">Title</text>
<text x="213.2" y="194.1">&lt;Title&gt;</text>
<text x="203" y="199.2">Size</text>
<text x="205.5" y="201.8">A4</text>
<text x="213.1" y="199.2">Document Number</text>
<text x="213.2" y="201.8">&lt;Doc&gt;</text>
<text x="286.8" y="199.2">Rev</text>
<text x="289.4" y="201.8">&lt;RevCod</text>
<text x="203" y="206.8">Date:</text>
<text x="216.2" y="206.8">Monday, April 25, 2022</text>
<text x="253.8" y="206.8">Sheet</text>
<text x="266.5" y="206.8">1</text>
<text x="274.1" y="206.8">of</text>
<text x="281.7" y="206.8">3</text>
</g>
<g font-size="2.3" fill="#000080">
<text x="51.1" y="31.6">U1</text>
<text x="227.9" y="34.1">U3</text>
<text x="121.2" y="36.7">U2</text>
<text x="94" y="58">R1</text>
<text x="109.3" y="58">0R</text>
<text x="45.8" y="76.8">2.54*15</text>
<text x="51.1" y="82.4">U4</text>
<text x="228.1" y="79.3">2.54*15</text>
<text x="227.9" y="84.9">U5</text>
<text x="94" y="98.6">R2</text>
<text x="109.3" y="98.6">0R</text>
<text x="121.5" y="107.3">L031_48PIN</text>
<text x="45.8" y="127.6">2.54*15</text>
<text x="228.1" y="130.1">2.54*15</text>
<text x="48.3" y="146.9">C1</text>
<text x="55.9" y="146.9">18pF</text>
<text x="72.7" y="154.5">Y1</text>
<text x="72.7" y="157.6">8MHz</text>
<text x="180.4" y="161.6">C5</text>
<text x="203.2" y="159.1">C2</text>
<text x="213.4" y="159.1">C3</text>
<text x="241.3" y="161.6">C6</text>
<text x="251.5" y="161.6">C7</text>
<text x="264.2" y="161.6">C8</text>
<text x="274.4" y="161.6">C9</text>
<text x="48.3" y="162.1">C4</text>
<text x="55.9" y="162.1">18pF</text>
<text x="180.4" y="164.7">0.1uF</text>
<text x="203.2" y="162.1">1uF</text>
<text x="213.4" y="162.1">0.1uF</text>
<text x="221" y="164.7">FB1</text>
<text x="241.3" y="164.7">1uF</text>
<text x="251.5" y="164.7">0.1uF</text>
<text x="264.2" y="164.7">1uF</text>
<text x="274.4" y="164.7">0.1uF</text>
<text x="221" y="169.8">FB_60R</text>
<text x="48.3" y="179.9">C10</text>
<text x="55.9" y="179.9">18pF</text>
<text x="72.7" y="187.5">Y2</text>
<text x="72.7" y="190.6">32.768KHZ(NC)</text>
<text x="48.3" y="195.2">C11</text>
<text x="55.9" y="195.2">18pF</text>
</g>
<g font-size="2.3" fill="#f00">
<text x="18.1" y="41.5">[1] XTLI/PB5</text>
<text x="23.2" y="36.4">[1] VCAP</text>
<text x="23.2" y="38.9">[1] PC13</text>
<text x="94.3" y="41.5">[1] VCAP</text>
<text x="173" y="41.7">DVDD [1..3]</text>
<text x="249.2" y="39.2">DVDD [1..3]</text>
<text x="249.2" y="41.7">GND [1..3]</text>
<text x="18.1" y="44">[1] XTLO/PB4</text>
<text x="18.1" y="46.6">[1] XTHI/PA01</text>
<text x="89.2" y="46.6">[1] XTLI/PB5</text>
<text x="94.3" y="44">[1] PC13</text>
<text x="173" y="44.3">GND [1..3]</text>
<text x="173" y="46.8">PB09 [1]</text>
<text x="249.2" y="44.3">PB09 [1]</text>
<text x="249.2" y="46.8">PB08 [1]</text>
<text x="18.1" y="49.1">[1] XTHO/PA02</text>
<text x="21.1" y="51.6">[1,2] NRST</text>
<text x="89.2" y="49.1">[1] XTLO/PB4</text>
<text x="89.2" y="51.6">[1] XTHI/PA01</text>
<text x="173" y="49.4">PB08 [1]</text>
<text x="173" y="51.9">BOOT0[1,2]</text>
<text x="249.2" y="49.4">BOOT0[1,2]</text>
<text x="249.2" y="51.9">PB07 [1]</text>
<text x="21.1" y="54.2">[1,3] AGND</text>
<text x="21.1" y="56.7">[1,3] AVDD</text>
<text x="23.2" y="59.3">[1] PA00</text>
<text x="77" y="59.3">[1,3] AGND</text>
<text x="89.2" y="54.2">[1] XTHO/PA02</text>
<text x="92.2" y="56.7">[1,2] NRST</text>
<text x="173" y="54.4">PB07 [1]</text>
<text x="173" y="57">PB06 [1]</text>
<text x="173" y="59.5">PC14 [1]</text>
<text x="249.2" y="54.4">PB06 [1]</text>
<text x="249.2" y="57">PC14 [1]</text>
<text x="249.2" y="59.5">PC15 [1]</text>
<text x="21.1" y="64.3">[1,2] PA14</text>
<text x="23.2" y="61.8">[1] PD00</text>
<text x="92.2" y="61.8">[1,3] AVDD</text>
<text x="94.3" y="64.3">[1] PA00</text>
<text x="173" y="62.1">PC15 [1]</text>
<text x="173" y="64.6">PB03 [1]</text>
<text x="249.2" y="62.1">PB03 [1]</text>
<text x="249.2" y="64.6">PA15 [1,2]</text>
<text x="92.2" y="69.4">[1,2] PA14</text>
<text x="94.3" y="66.9">[1] PD00</text>
<text x="173" y="67.1">PA15 [1,2]</text>
<text x="173" y="69.7">PD01/SWCLK [1,2]</text>
<text x="249.2" y="67.1">PD01/SWCLK [1,2]</text>
<text x="92.2" y="74.5">[1,2] PA03</text>
<text x="94.3" y="77">[1] PA04</text>
<text x="173" y="74.8">PD07 [1]</text>
<text x="173" y="77.3">PD06 [1]</text>
<text x="94.3" y="79.6">[1] PA05</text>
<text x="94.3" y="82.1">[1] PA06</text>
<text x="173" y="79.8">PC07/SWDIO [1,2]</text>
<text x="173" y="82.4">PC06 [1,2]</text>
<text x="23.7" y="87.2">[1,2] PA03</text>
<text x="25.7" y="89.7">[1] PA04</text>
<text x="92.2" y="89.7">[1,2] PB01</text>
<text x="94.3" y="84.7">[1] PA07</text>
<text x="94.3" y="87.2">[1] PB00</text>
<text x="173" y="84.9">PC05 [1,2]</text>
<text x="173" y="87.5">PA10 [1]</text>
<text x="25.7" y="92.3">[1] PA05</text>
<text x="25.7" y="94.8">[1] PA06</text>
<text x="94.3" y="92.3">[1] PB02</text>
<text x="94.3" y="94.8">[1] PB10</text>
<text x="173" y="90">PA09 [1]</text>
<text x="173" y="92.5">PA08 [1]</text>
<text x="173" y="95.1">PB15 [1]</text>
<text x="249.2" y="90">PD07 [1]</text>
<text x="249.2" y="92.5">PD06 [1]</text>
<text x="249.2" y="95.1">PC07/SWDIO [1,2]</text>
<text x="25.7" y="97.4">[1] PA07</text>
<text x="25.7" y="99.9">[1] PB00</text>
<text x="73.7" y="99.9">[1..3] GND</text>
<text x="94.3" y="97.4">[1] PB11</text>
<text x="173" y="100.2">PB13 [1]</text>
<text x="173" y="97.6">PB14 [1]</text>
<text x="249.2" y="97.6">PC06 [1,2]</text>
<text x="249.2" y="100.2">PC05 [1,2]</text>
<text x="23.7" y="102.4">[1,2] PB01</text>
<text x="25.7" y="105">[1] PB02</text>
<text x="25.7" y="107.5">[1] PB10</text>
<text x="91.5" y="102.4">[1..3] DVDD</text>
<text x="173" y="102.7">PB12 [1]</text>
<text x="249.2" y="102.7">PA10 [1]</text>
<text x="249.2" y="105.2">PA09 [1]</text>
<text x="249.2" y="107.8">PA08 [1]</text>
<text x="22.9" y="112.6">[1..3] GND</text>
<text x="25.7" y="110.1">[1] PB11</text>
<text x="249.2" y="110.3">PB15 [1]</text>
<text x="249.2" y="112.9">PB14 [1]</text>
<text x="22.9" y="115.1">[1..3] DVDD</text>
<text x="249.2" y="115.4">PB13 [1]</text>
<text x="249.2" y="117.9">PB12 [1]</text>
<text x="84.1" y="148.4">XTHI/PA01 [1]</text>
<text x="157.8" y="155.8">[1] VCAP</text>
<text x="183.7" y="150.7">[1,3] AVDD</text>
<text x="215.9" y="150.7">[1..3] DVDD</text>
<text x="84.1" y="163.7">XTHO/PA02 [1]</text>
<text x="84.1" y="181.4">XTLI/PB5 [1]</text>
<text x="84.1" y="196.7">XTLO/PB4[1]</text>
</g>
<g font-size="2.3" fill="#004080">
<text x="49.6" y="36.7">1</text>
<text x="49.6" y="39.2">2</text>
<text x="49.6" y="41.7">3</text>
<text x="120.7" y="41.7">VCAP</text>
<text x="147.6" y="41.7">VDD1</text>
<text x="231.2" y="39.2">1</text>
<text x="231.2" y="41.7">2</text>
<text x="49.6" y="44.3">4</text>
<text x="49.6" y="46.8">5</text>
<text x="120.7" y="44.3">PC13</text>
<text x="120.7" y="46.8">XTLI/PB5</text>
<text x="147.9" y="44.3">VSS1</text>
<text x="148.1" y="46.8">PB09</text>
<text x="231.2" y="44.3">3</text>
<text x="231.2" y="46.8">4</text>
<text x="49.6" y="49.4">6</text>
<text x="49.6" y="51.9">7</text>
<text x="120.7" y="49.4">XTLO/PB4</text>
<text x="120.7" y="51.9">XTHI/PA01</text>
<text x="146" y="51.9">BOOT0</text>
<text x="148.1" y="49.4">PB08</text>
<text x="231.2" y="49.4">5</text>
<text x="231.2" y="51.9">6</text>
<text x="49.6" y="54.4">8</text>
<text x="49.6" y="57">9</text>
<text x="49.6" y="59.5">10</text>
<text x="120.7" y="54.4">XTHO/PA02</text>
<text x="120.7" y="57">NRST</text>
<text x="120.7" y="59.5">AVSS</text>
<text x="148" y="59.5">PC14</text>
<text x="148.1" y="57">PB06</text>
<text x="148.1" y="54.4">PB07</text>
<text x="231.2" y="54.4">7</text>
<text x="231.2" y="57">8</text>
<text x="231.2" y="59.5">9</text>
<text x="49.6" y="62.1">11</text>
<text x="49.6" y="64.6">12</text>
<text x="120.7" y="62.1">AVDD</text>
<text x="120.7" y="64.6">PA00</text>
<text x="148" y="62.1">PC15</text>
<text x="148.1" y="64.6">PB03</text>
<text x="229.9" y="62.1">10</text>
<text x="229.9" y="64.6">11</text>
<text x="49.6" y="67.1">13</text>
<text x="49.6" y="69.7">14</text>
<text x="120.7" y="67.1">PD00</text>
<text x="120.7" y="69.7">PA14</text>
<text x="139.1" y="69.7">PD01/SWCLK</text>
<text x="148.1" y="67.1">PA15</text>
<text x="229.9" y="67.1">12</text>
<text x="229.9" y="69.7">13</text>
<text x="49.6" y="72.2">15</text>
<text x="120.7" y="74.8">PA03</text>
<text x="120.7" y="77.3">PA04</text>
<text x="148" y="77.3">PD06</text>
<text x="148" y="74.8">PD07</text>
<text x="229.9" y="72.2">14</text>
<text x="229.9" y="74.8">15</text>
<text x="120.7" y="79.8">PA05</text>
<text x="120.7" y="82.4">PA06</text>
<text x="139.5" y="79.8">PC07/SWDIO</text>
<text x="148" y="82.4">PC06</text>
<text x="49.6" y="87.5">1</text>
<text x="120.7" y="84.9">PA07</text>
<text x="120.7" y="87.5">PB00</text>
<text x="148" y="84.9">PC05</text>
<text x="148.1" y="87.5">PA10</text>
<text x="49.6" y="90">2</text>
<text x="49.6" y="92.5">3</text>
<text x="49.6" y="95.1">4</text>
<text x="120.7" y="90">PB01</text>
<text x="120.7" y="92.5">PB02</text>
<text x="120.7" y="95.1">PB10</text>
<text x="148.1" y="95.1">PB15</text>
<text x="148.1" y="92.5">PA08</text>
<text x="148.1" y="90">PA09</text>
<text x="231.2" y="90">1</text>
<text x="231.2" y="92.5">2</text>
<text x="231.2" y="95.1">3</text>
<text x="49.6" y="97.6">5</text>
<text x="49.6" y="100.2">6</text>
<text x="120.7" y="97.6">PB11</text>
<text x="120.7" y="100.2">VSS</text>
<text x="148.1" y="100.2">PB13</text>
<text x="148.1" y="97.6">PB14</text>
<text x="231.2" y="97.6">4</text>
<text x="231.2" y="100.2">5</text>
<text x="49.6" y="102.7">7</text>
<text x="49.6" y="105.2">8</text>
<text x="49.6" y="107.8">9</text>
<text x="120.7" y="102.7">VDD</text>
<text x="148.1" y="102.7">PB12</text>
<text x="231.2" y="102.7">6</text>
<text x="231.2" y="105.2">7</text>
<text x="231.2" y="107.8">8</text>
<text x="49.6" y="110.3">10</text>
<text x="49.6" y="112.9">11</text>
<text x="229.9" y="112.9">10</text>
<text x="231.2" y="110.3">9</text>
<text x="49.6" y="115.4">12</text>
<text x="49.6" y="117.9">13</text>
<text x="229.9" y="115.4">11</text>
<text x="229.9" y="117.9">12</text>
<text x="49.6" y="120.5">14</text>
<text x="49.6" y="123">15</text>
<text x="229.9" y="120.5">13</text>
<text x="229.9" y="123">14</text>
<text x="229.9" y="125.6">15</text>
</g>
<g font-size="1.8">
<text x="31.7" y="1.9">5</text>
<text x="90.1" y="1.9">4</text>
<text x="148.5" y="1.9">3</text>
<text x="206.8" y="1.9">2</text>
<text x="265.2" y="1.9">1</text>
<text x=".7" y="29.8">D</text>
<text x="295.1" y="29.8">D</text>
<text x=".7" y="80.9">C</text>
<text x="295.1" y="80.9">C</text>
<text x=".7" y="132.1">B</text>
<text x="295.1" y="132.1">B</text>
<text x=".7" y="183.3">A</text>
<text x="295.1" y="183.3">A</text>
<text x="31.7" y="209.2">5</text>
<text x="90.1" y="209.2">4</text>
<text x="148.5" y="209.2">3</text>
<text x="206.8" y="209.2">2</text>
<text x="265.2" y="209.2">1</text>
</g>
</svg>
